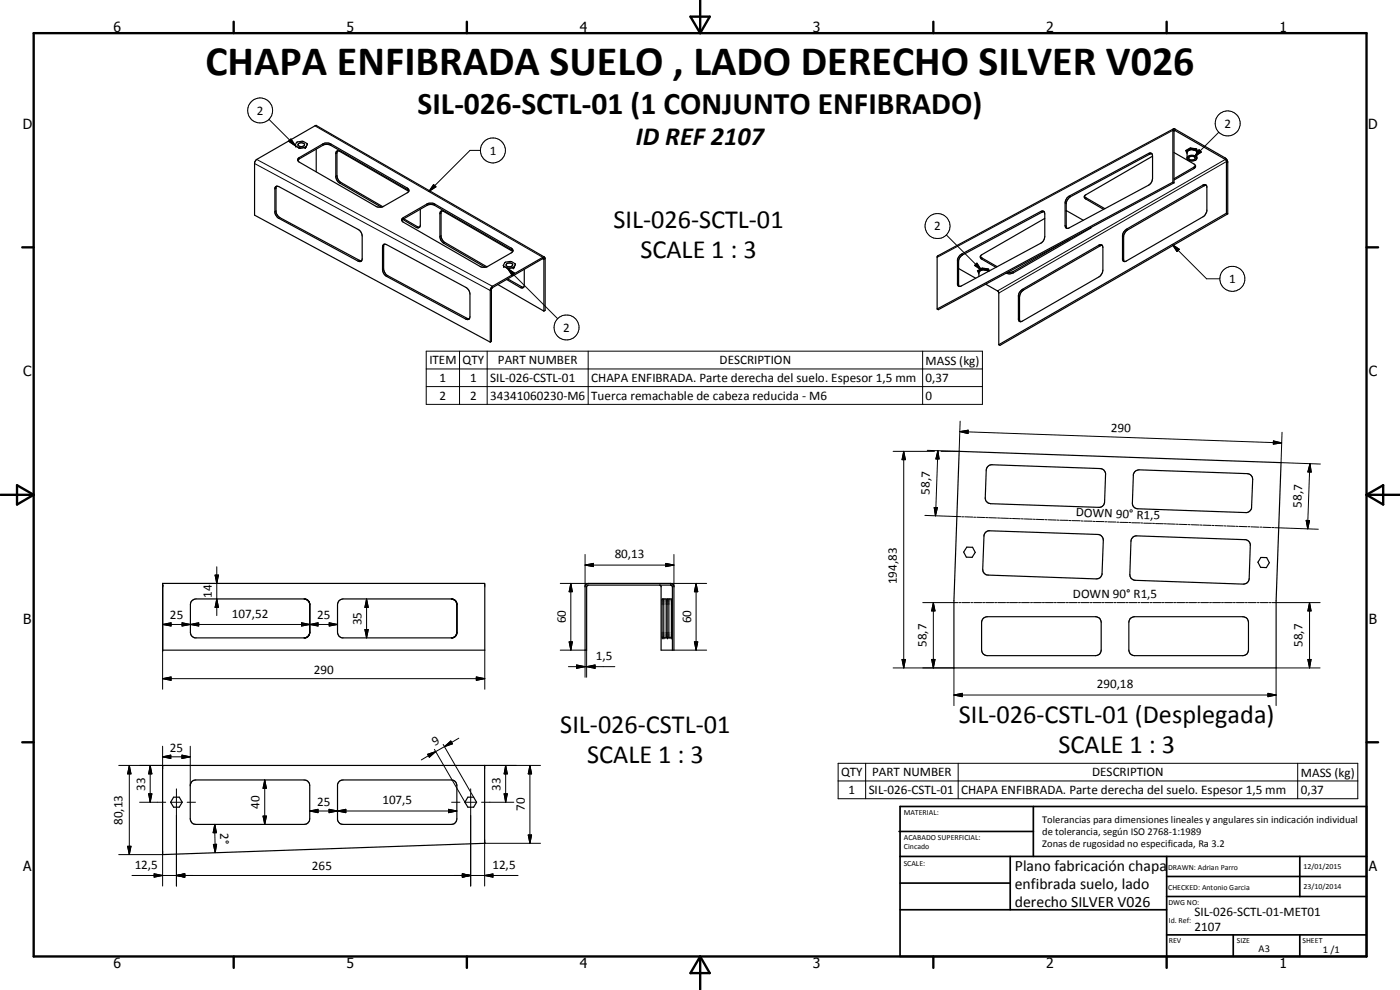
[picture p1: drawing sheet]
<svg xmlns="http://www.w3.org/2000/svg" width="420mm" height="297mm" viewBox="0 0 420 297" stroke-linecap="round" stroke-linejoin="round" font-family="sans-serif">
<g fill="none" stroke="#000" stroke-width=".35">
<path d="M352.2 38.7l-70.9 38.1v15.9M352.6 38.7l-.2-.1-.4 .3v15.8M352.6 39.2h-.3v15.7M352.6 38.7v.5M352.6 38.7l15.1 8.7 .5 .5 .3 .6v15.7M352.6 39.2l15.4 9 .1 15.8M82.6 56.1l.3-.2 .8 .1 24.2 13.1 .6 1 .2 .7v6.8a.77 .77 0 0 1-.4 .8 .77 .77 0 0 1-.8 0l-24-13-.7-.9-.3-.7zM83 55.9l-.2 .4v7.2l.8 1.5 24.4 13.2 .5 .1M88.6 43.6l.1 .2M88.6 43.6h.1M88.7 43.8h.1M88.7 43.8l1 .6"/>
<path d="M89.4 48.1l.2-.3 7.3-4.2a2.49 2.49 0 0 1 2.4 0l22.9 13.3 .5 .4M89.5 43.2a1.12 1.12 0 0 1 1.9 .4 1.14 1.14 0 0 1-2-.3zM89.7 44.4h.4M89.7 44.4h.1M89.7 44.4l.4 .1M89.9 44.4l.2 .1M90.1 44.4v.1M91.5 44.2l-1.4 .2M91.5 44.2l-1.4 .3M91.9 44.1l-.4 .1M92.2 43.3l-.3 .8M92.2 43.3l-.1-.2a2.49 2.49 0 0 0-3.1-.3l-.4 .8"/>
<path d="M92.2 43.3h.1M94.9 44.7v6.9M101.3 45.3l-.2 .6v6.8l.6 1.5 13.2 7.8M122.7 57.4l-20.7-12h-1l-.2 .5v7.3l.4 1 .8 .7 12.4 7.2M122.7 57.4v-.5l-.5-.5-23.4-13.4-1.1-.1-.8 .3-7.1 4.1a.72 .72 0 0 0-.5 .7 .72 .72 0 0 0 .5 .6l23.2 13.4 1.4 .1M122.7 57.4l-.5 .4-7.8 4.3M320.2 59.4l24.5-13.3 .6-.2 .4 .2 .2 .7v6.8l-.2 .8-.6 .9-24.6 13.2-.7-.2-.2-.6v-6.8zM325.4 58.8l.3 .4 5.9 3.4M325.4 58.8l.3 .8 5.5 3.2M345.7 46.1l-.7 .2-24.2 13.1-.8 1.4v7.3l.2 .4M345.9 46.9l-20.5 11.9M352 54.7l.3 .2"/>
<path d="M352 54.7l-70.7 38M352.3 45.8l6 3.4a.73 .73 0 0 1 .5 .7 .73 .73 0 0 1-.5 .7l-6 3.4M352.3 54.9l-70.7 38-.3-.2M356.1 45.2v.1M356.1 45.2l1.2-.7 1.6 .2 .5 1M356.1 45.3l.2 .5M356.1 45.2h.1M356.3 47.3a1.85 1.85 0 0 1 2.9 0M356.7 45.2h-.6M356.7 45.2l-.4 .4v2.1a1.84 1.84 0 0 0 2.9-.2v-1.9M356.7 45.2a2.17 2.17 0 0 1 2.4 .2M357 47a.93 .93 0 0 1 1-.2 .93 .93 0 0 1 .6 1l-1.3 .2a.54 .54 0 0 1-.5-.4 .54 .54 0 0 1 .2-.6z"/>
<path d="M357.2 44.6l-1.1 .6M357.2 44.6l-.5 .6M357.4 44.5l-.2 .1M357.4 44.5v.1M357.4 44.5l1.4 .2M357.4 44.6l.7 .4 .7-.2M358.8 49.7l-.3 .3-6.2 3.6M358.8 44.7l.2 .1M358.8 44.7v.1M358.8 44.8l.2 .1M359 44.8v.1M359 44.8l.4 .9"/>
<path d="M359 44.9l.1 .5M359.1 45.4l.1 .2M359.1 45.4v.2M359.2 45.6l.2 .1M359.4 45.7h.1M359.4 45.7l-.2 .3M362 55.6h-.4l-23.4 13.5-.6 .7-.4 1v7.1l.2 .6M115 73.5l.2-.2 .8 .1 24.2 13.1 .7 1 .1 .7v6.8a.77 .77 0 0 1-.3 .8 .77 .77 0 0 1-.9 0l-23.8-12.9a2.52 2.52 0 0 1-1.2-2v-6.8zM115.3 73.3l-.2 .4v7.2l.8 1.5 24.4 13.2 .5 .1M120.6 66.2v-.5l.5-.4 7.2-4.2 1.7-.1 23.7 13.6 .3 .5-.1 .3M120.6 66.2l.5 .5 23.2 13.4 1.3 .1M120.9 65.8l7.2-4.2a2.4 2.4 0 0 1 2.4 0l22.9 13.3 .5 .5"/>
<path d="M120.9 65.8l-.3 .4M121.2 65.7l4.1 2.3 .6 .2M126.1 62.8v4.8a.77 .77 0 0 1-.4 .7 .77 .77 0 0 1-.8-.1l-4-2.4M132.5 63.3l-.1 .4v7.3l.7 1.5 13 7.6M151.1 79.6l.1 .3M151.2 79.9l1 .5M152 79.2a1.06 1.06 0 0 1 1-.3 1.06 1.06 0 0 1 .8 .7 1.22 1.22 0 0 1-1.9-.1zM153.9 75.4l-20.7-11.9a.67 .67 0 0 0-.8-.2 .67 .67 0 0 0-.4 .6v7.3a2.55 2.55 0 0 0 1.2 1.8l12.4 7.2M153.9 75.4l-7.7 4.7M154.7 79.3l-.2-.2a2.54 2.54 0 0 0-3-.3l-.4 .8M154.7 79.3l-.4 .8M163.4 77.1l-68.5-39.5-17.9 10.2-.3 .5-.3 .6v15.7l70.7 38.1"/>
<path d="M287.9 76.8l24.4-13.3a.77 .77 0 0 1 .9-.1 .77 .77 0 0 1 .4 .8v6.8l-.5 1.3-.5 .6-24 12.9a.73 .73 0 0 1-.8 .1 .73 .73 0 0 1-.5-.6v-7.3zM294.2 76.9l.5 .5 4.5 2.6M313.4 63.5l-.7 .2-24.2 13.1-.8 1.4v7.3l.2 .4M313.6 65.5l-18.9 10.9a.72 .72 0 0 0-.5 .7 .72 .72 0 0 0 .5 .7l4.2 2.4M320 63.2l5.1 2.9M320.9 71.8l-16.8 9.6-1.6 .3M327.5 68.2l-23.4 13.7-1 .3-1.1-.2M330.8 73.6l-.4 .1-23.8 13.8-.6 1.6v6.8l.2 .6M337.6 69.1l23.4-13.6a.71 .71 0 0 1 .7-.1 .71 .71 0 0 1 .5 .6v7.2l-.8 1.6-23.4 13.5a.67 .67 0 0 1-.7 .2 .67 .67 0 0 1-.4-.6v-7.3zM368.1 64l.4 .2M368.1 64l-68.3 39.4M368.5 64.2l-68.4 39.4-.3-.2"/>
<path d="M146.2 80.1l-.6 .1M147.8 85.9l-.7 1.1v15.7M147.8 86.3l-.3 .5v15.6l-.4 .3M147.8 85.9v.4M147.8 85.9l15.1-8.7 .5-.1 .2 .5v15.5l-.4 .2M147.8 86.3l15.4-8.7v15.7M149.4 85.4l13.8 7.9M152.2 80.4l.2 .2M152.3 80.5h.3M152.4 83.7l4.3 2.4 .5 .1M152.4 80.5h.2M152.4 80.6h.1"/>
<path d="M154 80.3l-1.4 .2M154.3 80.1l-.3 .2M157.3 80.8v5l-.4 .6-.7-.1-4.2-2.4M287.7 80.6l5.1 2.9M293.7 81.2l.1 .7M294.2 81.2l-.5 .1M294.2 81.2l-.4 .6v1.2M294.8 80.6h.1M294.8 80.6l-1.1 .6M294.8 80.6l-.6 .6M294.8 80.6l1.7 .2 .2 .6M294.9 80.6h-.1"/>
<path d="M294.9 80.6h.1M294.9 80.6l1.5 .2M294.9 80.6a1.11 1.11 0 0 0 1.5 .3M295.8 85.3l3.6 2 .4 .5v15.6M296.4 80.8l.1 .1M296.4 80.8v.1M296.4 80.9h.1M296.5 80.9h.1M296.5 80.9l.2 .5M296.5 80.9l.1 .5a2.28 2.28 0 0 0-2.4-.2M306.4 87.2l23.4-13.6a.75 .75 0 0 1 .8-.1 .75 .75 0 0 1 .4 .8v6.8l-.2 .7-.6 1-24 13.7-.4-.2-.2-.4v-7.3zM287.9 135.4l96.6 3.4-1.5 41.5v20.1h-96.7v-20.1z"/>
<path d="M296.4 140l.5-.4 .8-.2 32.5 1.2a1.66 1.66 0 0 1 1.6 1.7l-.3 8.3a1.66 1.66 0 0 1-1.7 1.6l-32.5-1.1a1.74 1.74 0 0 1-1.6-1.7l.3-8.3zM295.7 159.8l.7-.5h.6l32.5 1.1a1.73 1.73 0 0 1 1.6 1.7l-.4 10.3-.4 .7-.7 .5-33-1a1.66 1.66 0 0 1-1.7-1.8l.4-10.2zM340.6 141.5l1.2-.5 32.5 1.1a1.73 1.73 0 0 1 1.7 1.7l-.4 8.4a1.65 1.65 0 0 1-1.7 1.6l-32.5-1.1a1.66 1.66 0 0 1-1.6-1.8l.3-8.6zM48.8 175h96.6l.1 20.1h-96.7zM91.3 179.7l.8 .3M91.3 179.7h-32.5a1.73 1.73 0 0 0-1.7 1.7v8.3a1.7 1.7 0 0 0 1.4 1.7h33.1l.5-.2M91.6 179.7l.5 .3M92.1 180l.3 .1M92.1 180l.6 .6M135.5 179.7h-32.6a1.73 1.73 0 0 0-1.6 1.7v8.3l.4 1.1 1 .6 33.3-.1M135.5 179.7l.5 .1M136 179.8l.3 .2"/>
<path d="M136.3 180l.6 .6M198.7 179.7h1.2v11.7h-1.2v-.2zM199.3 179.7v11.7M200.3 179.7h1.2v11.7l-1.2-.1zM200.8 179.7v11.7M201.3 175h-24.7l-.6 .3-.4 .5v19.3h.5v-19l.3-.5h25.2l.2 .5v19M201.3 175l.6 .3 .4 .5v19.3h-3.9v-19.2l-.3-.3M201.3 175v.6M290.1 164.2h1.8l.8 1.5-1 1.5h-1.7l-.8-1.5zM340.1 161.1l1.1-.3 32.4 1.1a1.66 1.66 0 0 1 1.6 1.7l-.3 10a1.73 1.73 0 0 1-1.7 1.7l-32.5-1.2-.8-.2a1.52 1.52 0 0 1-.8-1.5l.3-10 .3-.9zM378.4 167.3h1.7l.8 1.5-.8 1.5-1.8-.1-.8-1.5zM91.9 191.3l-.3 .1"/>
<path d="M92.4 191l-.3 .2M92.4 180.1l.3 .5M92.4 180.1l.1 .2M92.6 190.8l.1-.3-.3 .5M92.6 190.8l-.2 .2M92.6 190.8l-.5 .4M92.7 180.6l.2 .2M92.9 190.3l-.3 .5M92.9 180.8l.1 .6M93 181.4l-.1 8.9M93 190l-.1 .3M136 191.3l-.3 .1"/>
<path d="M136.3 191.2l-.3 .1M136.9 180.6l.2 .5M136.9 190.5l-.6 .7M137.1 181.1v8.9M137.1 190l-.2 .5M137.1 189.7v.3M295 185.6l1.3-.6 32.8 .1a1.6 1.6 0 0 1 1.4 1.6l-.1 8.6a1.6 1.6 0 0 1-1.6 1.4h-32.5a1.71 1.71 0 0 1-1.7-1.6v-8.4zM339.2 185.6l1.3-.6 32.8 .1a1.6 1.6 0 0 1 1.4 1.6l-.1 8.6a1.6 1.6 0 0 1-1.6 1.4h-32.5a1.71 1.71 0 0 1-1.7-1.6v-8.4zM48.8 229.7h96.6l.1 23.3-96.7 3.4zM52.1 239.2h1.7l.9 1.5-.9 1.5h-1.7l-.9-1.5zM57.5 234.6l.7-.5 .5-.1h32.6a1.73 1.73 0 0 1 1.7 1.7v10a1.73 1.73 0 0 1-1.7 1.7h-32.6a1.65 1.65 0 0 1-1.6-1.7v-10zM101.7 234.6l.4-.4 .8-.2h32.6a1.65 1.65 0 0 1 1.6 1.7v10a1.65 1.65 0 0 1-1.6 1.7h-32.6a1.7 1.7 0 0 1-1.6-1.4v-10.6z"/>
<path d="M140.4 239.2h1.7l.9 1.5-.9 1.5h-1.7l-.9-1.5z"/>
</g>
<g fill="none" stroke="#000" stroke-width=".3">
<path d="M80.7 35.8l8 8M94.5 37.8l68.4 39.4v.4l.3 .2 .4-.2M352.6 39.2l-.3 .1-.3-.2-70.7 38.1M365.8 39.7l-7.4 7.3M76.4 49.1l70.7 38.1 .4-.2M77 47.8l70.8 38.1M82.8 56.5l-.3 .2M86.6 42.4l.7-.7 1.4 2.1zM89.8 47.3v.4M96.9 43.2v.4M99.3 43.2v.4M101.1 45.9l-.3 .2"/>
<path d="M101.1 52.7l-.3 .2M102.3 54.7l-.3 .2M122.2 56.4v.5M130.1 55.4l.7 .6-2.1 1.4zM144.2 45.1h-3.2l-12.3 12.3M320.9 58.8l.3 .3M325.9 59.4v.3M344.7 46.1l.3 .2M358.3 50.2v.4M359.2 46l.5-.2-.6-1.1-1.9-.3-1.4 .8 .5 .9M359.9 44.9l.6 .7-2.1 1.4zM361 55.5l.4 .3"/>
<path d="M367.7 47.4v.4l-68.3 39.5M368.5 48.7l-.4-.2-68.3 39.4M82.8 63.3l-.3 .2M84 65.3l-.3 .2M107.9 78.1l-.4 .3M115.1 73.9l-.3 .2M121.1 65.3v.4M125.3 68l-.4 .2M128.1 61.2v.4M130.5 61.2v.4M132.4 63.9l-.4 .2M132.4 70.7l-.4 .3"/>
<path d="M133.6 72.8l-.4 .2M153.4 74.5v.4M284 70.5l10.6 10.6M287.3 78.3l.4 .2M288.6 76.2l.3 .3M292.5 79.6l.7-.6 1.4 2.1zM294.7 77.4v.4M312.3 63.5l.4 .2M319.6 67.7l.4 .2M319.6 60.9l.4 .2M327.1 68.5v.1M329.8 73.6l.3 .2"/>
<path d="M336.9 70.9l.3 .1M336.9 77.6l.3 .3M338 68.8l.4 .2M351.8 73.4l2.1 1.4-.7 .7zM351.8 73.4l10.3 10.3h4M115.1 80.7l-.3 .2M116.4 82.7l-.4 .2M140.2 95.5l-.4 .3M152.3 80.5l2.1 1.4-.7 .7zM152.3 80.5l15.1 15.1M156.5 86l-.3 .3M287.3 85.1l.4 .2"/>
<path d="M297 81.3l-.3-.6-1.9-.3-1.5 .8 .5 1M304.1 81.4v.5M305.6 88.9l.4 .2M305.6 95.7l.4 .2M306.8 86.8l.4 .2M127.9 105.4h166.9v15.9h-166.9zM127.9 110.7h166.9M127.9 116h166.9M137.9 105.4v15.9M146.2 105.4v15.9M176.5 105.4v15.9M276.9 105.4v15.9"/>
<path d="M268 135.4h12.4M271.2 135.4l.5 2.5h-1zM271.2 135.4v65M278.3 135.1l9.6 .3M281.5 135.2l.3 2.5h-.9zM281.5 135.2l-.8 19.6M282.4 135.4h5.5M288.1 129.5l2.5-.4-.1 1zM288.1 129.5l96.5 3.4M288.2 126.4l-.3 9M382.2 132.3l2.4 .6-2.5 .4zM384.8 129.7l-.3 9.1 11.8 .4"/>
<path d="M393.1 139.1l.4 2.5h-1zM393.1 139.1l-.6 19.6M277.6 154.6l10.8 .4M280.4 152.3h.9l-.6 2.5zM288.7 155.1h.6M289.5 155.1l2.4 .1M292.2 155.2h.6M293.1 155.2l2.4 .1M295.8 155.3h.6M296.7 155.3l2.4 .1M299.4 155.4h.6M300.3 155.4l2.4 .1"/>
<path d="M303 155.5l.6 .1M303.9 155.6l2.3 .1M306.5 155.7h.6M307.4 155.7l2.4 .1M310.1 155.8h.6M311 155.8l2.4 .1M313.7 155.9l.6 .1M314.6 156h2.4M317.3 156l.6 .1M318.2 156.1h2.4M320.8 156.2h.7M321.8 156.2l2.3 .1"/>
<path d="M324.4 156.3h.6M325.3 156.3l2.4 .1M328 156.4l.6 .1M328.9 156.5h2.4M331.6 156.5h.6M332.5 156.6h2.3M335.2 156.7h.5M336.1 156.7l2.3 .1M338.7 156.8h.6M339.6 156.8l2.4 .1M342.3 156.9h.6M343.2 157h2.4"/>
<path d="M345.9 157l.6 .1M346.8 157.1h2.4M349.5 157.1l.6 .1M350.3 157.2l2.5 .1M353 157.3h.6M353.9 157.3l2.4 .1M356.6 157.4h.6M357.5 157.4l2.4 .1M360.2 157.5l.6 .1M361.1 157.6h2.4M363.8 157.6l.6 .1M364.7 157.7l2.4 .1"/>
<path d="M367.4 157.8h.5M368.2 157.8l2.5 .1M370.9 157.9h.6M371.8 157.9l2.4 .1M374.5 158h.6M375.4 158.1l2.4 .1M378.1 158.2h.6M379 158.2l2.4 .1M381.7 158.3h.6M382.6 158.3l13 .5M392 156.1l1 .1-.5 2.5zM64.5 172.6h1.1l-.5 2.4z"/>
<path d="M65.1 179.7l.5 2.5h-1.1zM65.1 170.1v14.6M110 179.7l.5 2.5h-1zM110 179.7v11.7M168.1 175h8.5M171.3 175l.5 2.5h-1zM171.3 175v20.1M175.6 169.5l2.5-.5v1zM175.6 169.5h26.7M175.6 166.4v9.7M199.8 169l2.5 .5-2.5 .5zM201.3 175h10.8"/>
<path d="M202.3 166.4v9.7M208.9 175l.5 2.5h-1zM208.9 175v20.1M48.8 187.4l2.5-.5v.9zM48.8 195.1v11.7M48.8 187.4h52.5M54.6 186.9l2.5 .5-2.5 .4zM57.1 187.4l2.5-.5v.9zM90.5 186.9l2.5 .5-2.5 .4zM93 187.4l2.5-.5v.9zM98.8 186.9l2.5 .5-2.5 .4zM109.5 188.9h1l-.5 2.5z"/>
<path d="M145.5 195.1v11.7M168.1 195.1h7.5v8.1M170.8 192.6h1l-.5 2.5zM173 199.5l2.6 .5-2.6 .5zM176.1 195.1v8.1M202.3 195.1h9.8M208.4 192.6h1l-.5 2.5zM270.7 197.9h1l-.5 2.5zM276.9 180.8h10.6M279.6 197.9h1l-.5 2.5zM280.1 180.8l.5 2.5h-1zM280.1 180.8v19.6"/>
<path d="M287.8 180.8h.6M288.7 180.8h2.3M291.4 180.8h.5M292.3 180.8h2.3M294.9 180.8h.6M295.8 180.8h2.4M298.5 180.8h.6M299.4 180.8h2.4M302.1 180.8h.6M303 180.8h2.4M305.7 180.8h.6M306.6 180.8h2.3"/>
<path d="M309.3 180.8h.6M310.2 180.8h2.3M312.8 180.8h.7M313.7 180.8h2.4M316.4 180.8h.6M317.3 180.8h2.4M320 180.8h.6M320.9 180.8h2.4M323.6 180.8h.6M324.5 180.8h2.4M327.2 180.8h.6M328.1 180.8h2.4"/>
<path d="M330.7 180.8h.7M331.7 180.8h2.3M334.3 180.8h.6M335.2 180.8h2.4M337.9 180.8h.6M338.8 180.8h2.4M341.5 180.8h.6M342.4 180.8h2.4M345.1 180.8h.6M346 180.8h2.4M348.6 180.8h.7M349.6 180.8h2.3"/>
<path d="M352.2 180.8h.6M353.1 180.8h2.4M355.8 180.8h.6M356.7 180.8h2.4M359.4 180.8h.6M360.3 180.8h2.4M363 180.8h.6M363.9 180.8h2.4M366.6 180.8h.6M367.5 180.8h2.4M370.2 180.8h.5M371 180.8h2.5"/>
<path d="M373.7 180.8h.6M374.6 180.8h2.4M377.3 180.8h.6M378.2 180.8h2.4M380.9 180.8h.6M381.8 180.8h14.4M392.5 197.9h1l-.5 2.5zM393 180.8l.5 2.5h-1zM393 180.8v19.6M48.8 203.6l2.5-.5v1zM48.8 203.6h96.7M142.9 203.1l2.6 .5-2.6 .5z"/>
<path d="M170.6 200h13.9M176.1 200l2.5-.5v1zM268 200.4h18.3v11.3M286.3 208.5l2.5-.5v1zM286.3 208.5h96.7M380.5 208l2.5 .5-2.5 .5zM396.2 200.4h-13.2v11.3M35.6 229.7h13.2M38.8 229.7l.5 2.5h-1zM38.8 229.7v26.7M44.6 238.2h1l-.5 2.5zM45.1 229.7l.5 2.5h-1z"/>
<path d="M45.1 229.7v11M48.8 227.1l2.5-.5v1zM48.8 223.9v6.8M48.8 227.1h8.3M52.9 236.7v29.2M54.6 226.6l2.5 .5-2.5 .5zM57.1 223.9v11.8M79.4 234l.6 2.5h-1.1zM79.4 234v13.4M128.3 226.3l2.5-.8-1.9 1.7zM130.4 224.8l9.1 15.8M130.8 225.5l-4.4 2.5"/>
<path d="M133 223.4l8.2 14.1M133.4 224l1.9-1.7 .5 .9zM133.4 224l-2.6 1.5M137.7 221.5l-4.3 2.5M141.3 236.7v29.2M141.4 237.9l.7 1.3M145.4 229.7h16.8M151.3 238.2h1l-.5 2.5zM151.8 229.7l.5 2.5h-1zM151.8 229.7v11M159 229.7l.5 2.5h-1zM159 229.7v23.3"/>
<path d="M251.5 229h156v10.6h-156zM251.5 234.3h156M259.8 229v10.6M287.6 229v10.6M389.5 229v10.6M35.6 256.4h13.2M38.3 253.9h1l-.5 2.5zM41.9 240.7h7.8M48.8 255.4v10.5M51.2 240.7h3.5M56.2 240.7h2.5M64 253.4l1-.1-.4 2.5z"/>
<path d="M64.5 247.4l.5 2.5h-1zM64.5 247.4l.1 8.4M78.9 244.9h1.1l-.6 2.5zM93 243.3l2.5-.5v1zM93 243.3h44.1M98.8 242.8l2.5 .5-2.5 .5zM101.3 243.3l2.5-.5v1zM134.6 242.8l2.5 .5-2.5 .5zM135.5 240.7h2.5M139.5 240.7h3.5M144.5 240.7h9.7M145.4 252v13.9"/>
<path d="M145.5 253h16.7M158.5 250.5h1l-.5 2.5zM39.6 262.7h115.9M46.3 262.2l2.5 .5-2.5 .5zM52.9 262.7l2.5-.5v1zM138.8 262.2l2.5 .5-2.5 .5zM138.8 262.2l2.5 .5M145.4 262.7l2.5-.5v1z"/>
<circle cx="78.1" cy="33.1" r="3.7"/>
<circle cx="368.5" cy="37" r="3.8"/>
<circle cx="147.9" cy="45.1" r="3.7"/>
<circle cx="281.3" cy="67.8" r="3.8"/>
<circle cx="170" cy="98.2" r="3.8"/>
<circle cx="369.8" cy="83.7" r="3.8"/>
</g>
<g fill="#000">
<circle cx="88.7" cy="43.8" r=".18"/>
<circle cx="91.5" cy="44.2" r=".18"/>
<circle cx="91.6" cy="44.2" r=".18"/>
<circle cx="357.2" cy="44.6" r=".18"/>
<circle cx="151.2" cy="79.9" r=".18"/>
<circle cx="320" cy="63.2" r=".18"/>
<circle cx="152.6" cy="80.5" r=".18"/>
<circle cx="154" cy="80.3" r=".18"/>
<circle cx="154.1" cy="80.3" r=".18"/>
<circle cx="154.3" cy="80.1" r=".18"/>
<circle cx="48.8" cy="175.6" r=".18"/>
<circle cx="48.8" cy="195.1" r=".18"/>
<circle cx="198.7" cy="191.4" r=".18"/>
<circle cx="199.3" cy="191.4" r=".18"/>
<circle cx="200.3" cy="191.4" r=".18"/>
<circle cx="201.5" cy="191.4" r=".18"/>
</g>
<g fill="none" stroke="#000" stroke-width=".71">
<path d="M10.1 9.9h400v277.1h-400zM70.1 6.5v3.4M140.1 6.5v3.4M207.2 5h5.8l-2.9 4.9zM210.1 0v9.9M280.1 6.5v3.4M350.1 6.5v3.4M6.7 74.2h3.4M410.1 74.2h3.5M.1 148.5h10M5.1 145.6l5 2.9-5 2.9zM410.1 148.5h10"/>
<path d="M410.1 148.5l5-2.9v5.8zM6.7 222.7h3.4M410.1 222.7h3.5M70.1 287v3.4M140.1 287v3.4M210.1 287v10M210.1 287l2.9 5h-5.8zM280.1 287v3.4M350.1 287v3.4"/>
</g>
<g fill="none" stroke="#000" stroke-width=".51">
<path d="M269.8 249.5h40.3M270.1 242h140v45h-140zM270.1 257h140M303.2 257v16M310.1 242v15M350.1 257v30M390.1 257v12M270.1 265h33.1M270.1 273h80M350.1 269h60M350.1 263h60M350.1 280.5h60"/>
<path d="M370.1 280.5v6.5M390.1 280.5v6.5"/>
</g>
<g fill="#000">
<path d="M86.6 42.4l.7-.7 1.4 2.1zM130.1 55.4l.7 .6-2.1 1.4zM359.9 44.9l.6 .7-2.1 1.4zM292.5 79.6l.7-.6 1.4 2.1zM351.8 73.4l2.1 1.4-.7 .7zM152.3 80.5l2.1 1.4-.7 .7zM271.2 135.4l.5 2.5h-1zM281.5 135.2l.3 2.5h-.9zM288.1 129.5l2.5-.4-.1 1zM382.2 132.3l2.4 .6-2.5 .4zM280.4 152.3h.9l-.6 2.5zM392 156.1l1 .1-.5 2.5z"/>
<path d="M393.1 139.1l.4 2.5h-1zM64.5 172.6h1.1l-.5 2.4zM171.3 175l.5 2.5h-1zM175.6 169.5l2.5-.5v1zM199.8 169l2.5 .5-2.5 .5zM208.9 175l.5 2.5h-1zM48.8 187.4l2.5-.5v.9zM54.6 186.9l2.5 .5-2.5 .4zM57.1 187.4l2.5-.5v.9zM65.1 179.7l.5 2.5h-1.1zM90.5 186.9l2.5 .5-2.5 .4zM93 187.4l2.5-.5v.9z"/>
<path d="M98.8 186.9l2.5 .5-2.5 .4zM109.5 188.9h1l-.5 2.5zM110 179.7l.5 2.5h-1zM170.8 192.6h1l-.5 2.5zM176.1 200l2.5-.5v1zM208.4 192.6h1l-.5 2.5zM270.7 197.9h1l-.5 2.5zM279.6 197.9h1l-.5 2.5zM280.1 180.8l.5 2.5h-1zM392.5 197.9h1l-.5 2.5zM393 180.8l.5 2.5h-1zM48.8 203.6l2.5-.5v1z"/>
<path d="M142.9 203.1l2.6 .5-2.6 .5zM173 199.5l2.6 .5-2.6 .5zM286.3 208.5l2.5-.5v1zM380.5 208l2.5 .5-2.5 .5zM38.8 229.7l.5 2.5h-1zM44.6 238.2h1l-.5 2.5zM45.1 229.7l.5 2.5h-1zM48.8 227.1l2.5-.5v1zM54.6 226.6l2.5 .5-2.5 .5zM79.4 234l.6 2.5h-1.1zM128.3 226.3l2.5-.8-1.9 1.7zM133.4 224l1.9-1.7 .5 .9z"/>
<path d="M151.3 238.2h1l-.5 2.5zM151.8 229.7l.5 2.5h-1zM159 229.7l.5 2.5h-1zM38.3 253.9h1l-.5 2.5zM64 253.4l1-.1-.4 2.5zM64.5 247.4l.5 2.5h-1zM78.9 244.9h1.1l-.6 2.5zM93 243.3l2.5-.5v1zM98.8 242.8l2.5 .5-2.5 .5zM101.3 243.3l2.5-.5v1zM134.6 242.8l2.5 .5-2.5 .5zM158.5 250.5h1l-.5 2.5z"/>
<path d="M46.3 262.2l2.5 .5-2.5 .5zM52.9 262.7l2.5-.5v1zM138.8 262.2l2.5 .5-2.5 .5zM145.4 262.7l2.5-.5v1z"/>
</g>
<text font-size="12.6" x="61.7" y="22.4">CHAPA ENFIBRADA SUELO , LADO DERECHO SILVER V026</text>
<text font-size="9.4" x="125.3" y="34.2">SIL-026-SCTL-01 (1 CONJUNTO ENFIBRADO)</text>
<g font-size="7.9">
<text x="190.8" y="43.6">ID REF 2107</text>
<text x="184.1" y="68.5">SIL-026-SCTL-01</text>
<text x="192.2" y="77.5">SCALE 1 : 3</text>
<text x="168.1" y="219.8">SIL-026-CSTL-01</text>
<text x="287.8" y="217">SIL-026-CSTL-01 (Desplegada)</text>
<text x="317.7" y="225.9">SCALE 1 : 3</text>
<text x="176.2" y="228.8">SCALE 1 : 3</text>
</g>
<g font-size="4.7">
<text x="304.6" y="261.2">Plano fabricación chapa</text>
<text x="304.6" y="266.6">enfibrada suelo, lado</text>
<text x="304.6" y="272">derecho SILVER V026</text>
</g>
<g font-size="4.2">
<text x="34" y="9.6">6</text>
<text x="104" y="9.6">5</text>
<text x="174" y="9.6">4</text>
<text x="244" y="9.6">3</text>
<text x="314" y="9.6">2</text>
<text x="384" y="9.6">1</text>
<text x="6.8" y="38.7">D</text>
<text x="410.6" y="38.7">D</text>
<text x="7" y="112.9">C</text>
<text x="410.8" y="112.9">C</text>
<text x="7" y="187.1">B</text>
<text x="410.8" y="187.1">B</text>
<text x="7" y="261.4">A</text>
<text x="410.8" y="261.4">A</text>
<text x="34" y="290.4">6</text>
<text x="104" y="290.4">5</text>
<text x="174" y="290.4">4</text>
<text x="244" y="290.4">3</text>
<text x="314" y="290.4">2</text>
<text x="384" y="290.4">1</text>
</g>
<g font-size="3.9">
<text x="77.1" y="34.5">2</text>
<text x="367.4" y="38.3">2</text>
<text x="147" y="46.4">1</text>
<text x="280.4" y="69.1">2</text>
<text x="368.9" y="84.9">1</text>
<text x="169" y="99.5">2</text>
<text x="128.9" y="109.3">ITEM</text>
<text x="138.8" y="109.3">QTY</text>
<text x="149.4" y="109.3">PART NUMBER</text>
<text x="216" y="109.3">DESCRIPTION</text>
<text x="277.7" y="109.4">MASS (kg)</text>
<text x="131.9" y="114.6">1</text>
<text x="131.9" y="120">2</text>
<text x="141.1" y="114.6">1</text>
<text x="141.1" y="120">2</text>
<text x="147.1" y="114.6">SIL-026-CSTL-01</text>
<text x="147.1" y="120">34341060230-M6</text>
<text x="177.4" y="114.7">CHAPA ENFIBRADA. Parte derecha del suelo. Espesor 1,5 mm</text>
<text x="277.7" y="114.6">0,37</text>
<text x="277.7" y="120">0</text>
<text x="177.4" y="120.1">Tuerca remachable de cabeza reducida - M6</text>
<text x="333.4" y="129.6" transform="rotate(2 333.4 129.6)">290</text>
<text x="278.9" y="148.5" transform="rotate(-88 278.9 148.5)">58,7</text>
<text x="322.9" y="154.9" transform="rotate(2 322.9 154.9)">DOWN 90° R1,5</text>
<text x="390.6" y="152.3" transform="rotate(-88 390.6 152.3)">58,7</text>
<text x="184.5" y="167.4">80,13</text>
<text x="63.5" y="179.4" transform="rotate(-90 63.5 179.4)">14</text>
<text x="269.1" y="175.3" transform="rotate(-90 269.1 175.3)">194,83</text>
<text x="322" y="179.5">DOWN 90° R1,5</text>
<text x="51" y="185.8">25</text>
<text x="69.6" y="185.3">107,52</text>
<text x="95.2" y="185.8">25</text>
<text x="108.4" y="187.6" transform="rotate(-90 108.4 187.6)">35</text>
<text x="169.8" y="187.1" transform="rotate(-90 169.8 187.1)">60</text>
<text x="207.4" y="187.1" transform="rotate(-90 207.4 187.1)">60</text>
<text x="178.8" y="198">1,5</text>
<text x="278" y="194.1" transform="rotate(-90 278 194.1)">58,7</text>
<text x="390.9" y="194.1" transform="rotate(-90 390.9 194.1)">58,7</text>
<text x="94.2" y="202.1">290</text>
<text x="329.2" y="206.5">290,18</text>
<text x="51" y="225.6">25</text>
<text x="130.5" y="223.9" transform="rotate(-30 130.5 223.9)">9</text>
<text x="252.4" y="233">QTY</text>
<text x="261.7" y="232.9">PART NUMBER</text>
<text x="327.8" y="233">DESCRIPTION</text>
<text x="390.4" y="233">MASS (kg)</text>
<text x="43.5" y="237.2" transform="rotate(-90 43.5 237.2)">33</text>
<text x="150.2" y="237.2" transform="rotate(-90 150.2 237.2)">33</text>
<text x="254.7" y="238.3">1</text>
<text x="260.7" y="238.3">SIL-026-CSTL-01</text>
<text x="288.4" y="238.3">CHAPA ENFIBRADA. Parte derecha del suelo. Espesor 1,5 mm</text>
<text x="390.4" y="238.3">0,37</text>
<text x="77.9" y="242.7" transform="rotate(-90 77.9 242.7)">40</text>
<text x="95.2" y="241.8">25</text>
<text x="114.8" y="241.3">107,5</text>
<text x="157.5" y="243.4" transform="rotate(-90 157.5 243.4)">70</text>
<text x="36.8" y="247.5" transform="rotate(-90 36.8 247.5)">80,13</text>
<text x="66" y="249.9" transform="rotate(89 66 249.9)">2°</text>
<text x="40.4" y="260.6">12,5</text>
<text x="93.6" y="261.2">265</text>
<text x="147.8" y="260.6">12,5</text>
<text x="358.5" y="275">SIL-026-SCTL-01-MET01</text>
<text x="358.5" y="279.4">2107</text>
</g>
<g font-size="3.1">
<text x="312.7" y="246.8">Tolerancias para dimensiones lineales y angulares sin indicación individual</text>
<text x="312.7" y="250.4">de tolerancia, según ISO 2768-1:1989</text>
<text x="312.7" y="254">Zonas de rugosidad no especificada, Ra 3.2</text>
<text x="377.7" y="285.6">A3</text>
<text x="397" y="285.9">1 /1</text>
</g>
<g font-size="2.4">
<text x="271.2" y="244.4">MATERIAL:</text>
<text x="271.3" y="252">ACABADO SUPERFICIAL:</text>
<text x="271.3" y="254.6">Cincado</text>
<text x="271.2" y="259.7">SCALE:</text>
<text x="350.6" y="261">DRAWN: Adrian Parro</text>
<text x="391.2" y="260.6">12/01/2015</text>
<text x="350.6" y="267">CHECKED: Antonio Garcia</text>
<text x="391.2" y="266.7">23/10/2014</text>
<text x="350.6" y="271.4">DWG NO:</text>
<text x="350.8" y="276.9">Id. Ref:</text>
<text x="350.8" y="282.8">REV</text>
<text x="371.2" y="282.9">SIZE</text>
<text x="390.9" y="282.9">SHEET</text>
</g>
</svg>
